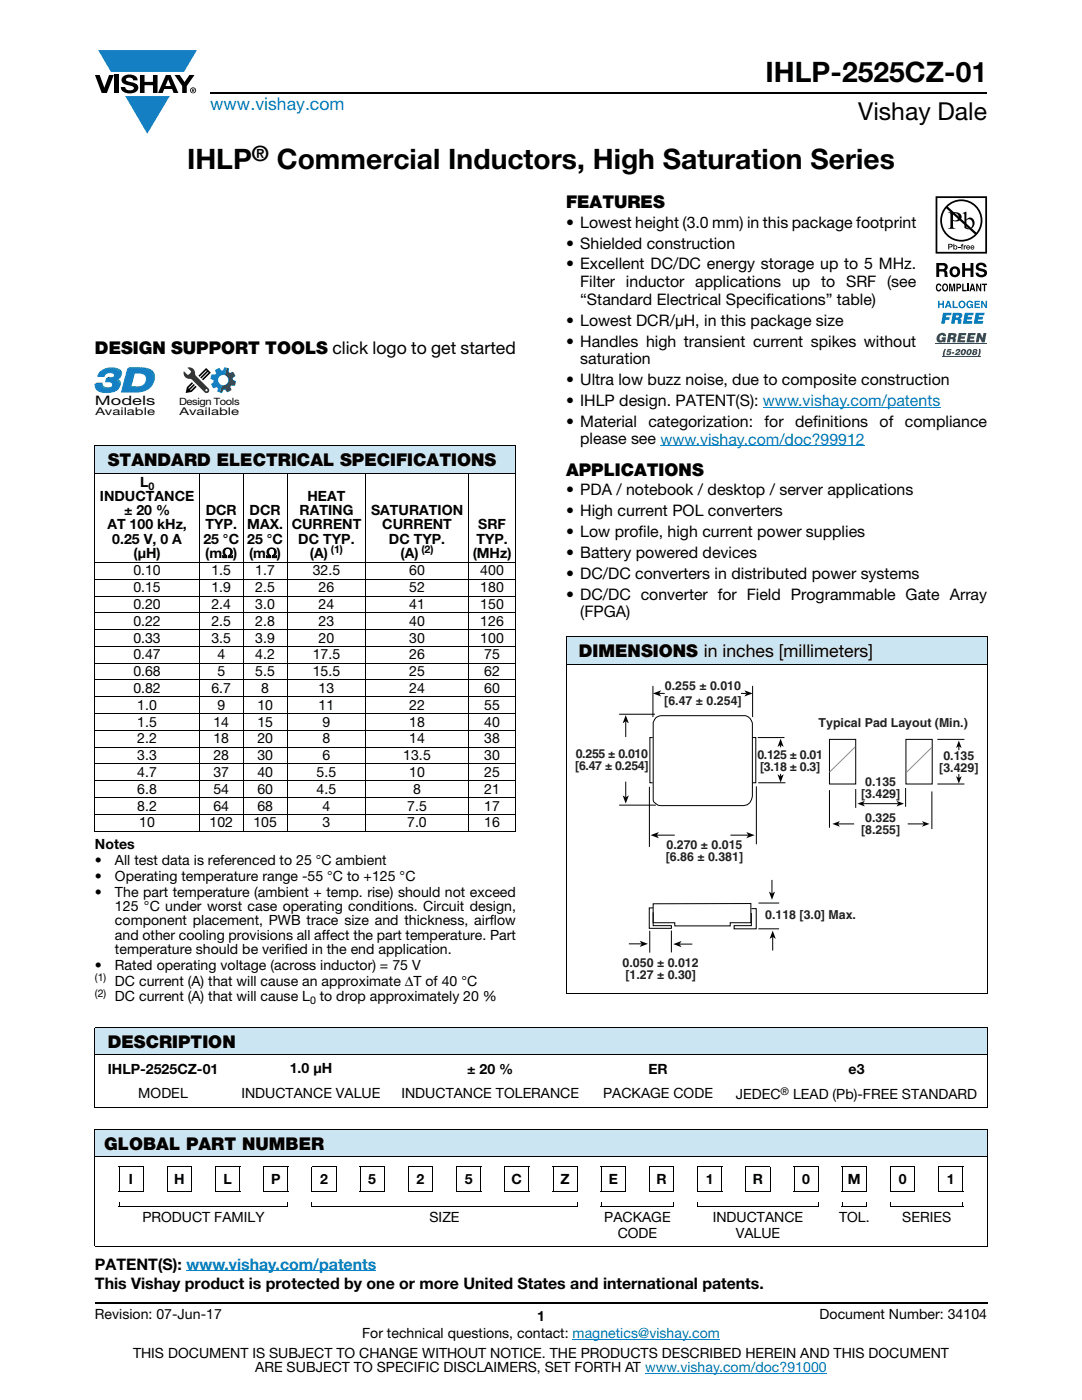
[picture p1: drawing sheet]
<svg xmlns="http://www.w3.org/2000/svg" width="216mm" height="279mm" viewBox="0 0 216 279" stroke-linecap="round" stroke-linejoin="round" font-family="sans-serif">
<g fill="#147fc3">
<path d="M19.6 10h19.7l-2.6 4.3h-1.1h-13.5z"/>
<path d="M25 19.2h8.9l-4.5 7.5z"/>
</g>
<g fill="#000">
<path d="M18.9 15h1l.9 2.5 1-2.5h.9l-1.4 3.6h-1zM22.9 15h.9v3.6h-.9zM24.6 15.3a2.1 2.1 0 0 1 2.8 .3l.1 .4h-.9a.79 .79 0 0 0-.7-.5 .79 .79 0 0 0-.8 .4l.3 .3 1 .2a1.08 1.08 0 0 1 1.2 1 1.08 1.08 0 0 1-1.1 1.2 1.73 1.73 0 0 1-2.4-1.2h.9a.96 .96 0 0 0 .8 .6 .96 .96 0 0 0 .9-.4 1.31 1.31 0 0 0-1.2-.6 1.03 1.03 0 0 1-1.1-.6 1.03 1.03 0 0 1 .2-1.1zM27.9 15h.9v1.3h1.7v-1.3h.9v3.6h-.9v-1.6h-1.7v1.6h-.9zM34.8 15h1.1l.9 1.4 1-1.4h1l-1.5 2.2v1.4h-.9v-1.4z"/>
<path d="M33.6 15.9l.5 1.3h-1.1zM33.1 15l-1.6 3.6h1l.3-.8h1.5l.3 .8h1l-1.6-3.6z"/>
<path d="M38.4 17.8h.2v.2h-.2zM38.3 17.7v.7h.1v-.3l.4 .3-.2-.3 .2-.2-.1-.2z"/>
<path d="M38.1 18a.46 .46 0 0 1 .9 0 .46 .46 0 0 1-.9 0zM37.9 18a.6 .6 0 0 0 1.2 0 .6 .6 0 0 0-1.2 0z"/>
</g>
<path d="M42 18.6h155M18.9 260h178.1" fill="none" stroke="#000" stroke-width=".36"/>
<path d="M131.8 89h40.8M152.2 81.2h35.4M37.2 253.6h37.9M114.3 267.3h29.3M128.7 274h36.3" fill="none" stroke="#007ec4" stroke-width=".2"/>
<path d="M18.9 88.9h84.1v5.5h-84.1z" fill="#cce5f3"/>
<g fill="none" stroke="#000" stroke-width=".2">
<path d="M18.9 88.9h84.1M18.9 94.4h84.1M18.9 89v76.8M39.8 94.3v71.6M48.5 94.3v71.6M57.3 94.3v71.6M73 94.3v71.6M93.5 94.3v71.6M103 89v76.8M18.9 112.2h84.1M18.9 115.6h84.1M18.9 119h84.1"/>
<path d="M18.9 122.3h84.1M18.9 125.6h84.1M18.9 129h84.1M18.9 132.4h84.1M18.9 135.7h84.1M18.9 139.1h84.1M18.9 142.4h84.1M18.9 145.8h84.1M18.9 149.1h84.1M18.9 152.5h84.1M18.9 155.8h84.1M18.9 159.2h84.1"/>
<path d="M18.9 162.5h84.1M18.9 165.9h84.1"/>
</g>
<g fill="#fff">
<path d="M32.2 39.2h57.5v25.5h-57.5z"/>
<path d="M18.9 73.3h12.1v9.9h-12.1z"/>
</g>
<path d="M19.3 76.4h1.2l-.3 .3h-1.2z" fill="#0d567f"/>
<path d="M20.5 76.4l-.3 .3z" fill="#09537d"/>
<path d="M20.5 76.4l-.3 .4z" fill="#0d5781"/>
<path d="M20.5 76.5l-.3 .4z" fill="#105a84"/>
<path d="M20.5 76.6l-.3 .4z" fill="#115c88"/>
<path d="M20.5 76.6l-.3 .4z" fill="#145f8c"/>
<path d="M20.5 76.7l-.2 .4z" fill="#146190"/>
<path d="M20.6 76.8l-.3 .4z" fill="#156494"/>
<path d="M20.6 76.9l.2 .2-.3 .3-.2-.2z" fill="#176797"/>
<path d="M20.8 77.1h.1l-.3 .3h-.1z" fill="#156494"/>
<path d="M20.9 77.1l.1 .1-.4 .2z" fill="#146190"/>
<path d="M21 77.2h.1l-.4 .3z" fill="#145f8c"/>
<path d="M21.1 77.2h.1l-.4 .3z" fill="#115c88"/>
<path d="M21.2 77.2l.1 .1-.4 .2z" fill="#105a84"/>
<path d="M21.3 77.3h.2l-.5 .3z" fill="#0d5781"/>
<path d="M21.5 77.3h.2l-.4 .3h-.1z" fill="#09537d"/>
<path d="M21.7 77.3h.1l-.5 .3z" fill="#0e5078"/>
<path d="M21.8 77.3l.2-.1-.5 .4z" fill="#0e4e73"/>
<path d="M22 77.2h.2l-.5 .3z" fill="#0a496f"/>
<path d="M22.2 77.2l.1-.1-.4 .4z" fill="#09486a"/>
<path d="M22.3 77.1l.3-.2-.6 .5z" fill="#034466"/>
<path d="M21.6 75.2h.4l-.4 .3h-.3z" fill="#0d567f"/>
<path d="M21.3 74.4l-.4 .4z" fill="#034466"/>
<path d="M21.2 74.5l-.4 .4z" fill="#09486a"/>
<path d="M21.1 74.6l-.3 .5z" fill="#0a496f"/>
<path d="M21.1 74.7l-.3 .4z" fill="#0e4e73"/>
<path d="M22 75.2h.1l-.5 .3z" fill="#09537d"/>
<path d="M22.1 75.2h.2l-.3 .3h-.2z" fill="#0e5078"/>
<path d="M22.3 75.2h.2l-.5 .3z" fill="#0e4e73"/>
<path d="M22.5 75.2l.2-.1-.5 .4z" fill="#0a496f"/>
<path d="M22.7 75.1h.1l-.4 .3z" fill="#09486a"/>
<path d="M22.8 75.1l.2-.2-.5 .5z" fill="#034466"/>
<path d="M23.2 75.5l.2 .1-.3 .3-.2-.1z" fill="#115c88"/>
<path d="M23.4 75.6h.1l-.3 .3h-.1z" fill="#145f8c"/>
<path d="M23.5 75.6l.2 .1-.3 .3-.2-.1z" fill="#146190"/>
<path d="M23.7 75.7l.1 .1-.3 .3-.1-.1z" fill="#156494"/>
<path d="M23.8 75.8l.2 .2-.3 .3-.2-.2z" fill="#176797"/>
<path d="M24 76l.1 .1-.3 .3-.1-.1z" fill="#156494"/>
<path d="M24.1 76.1l-.3 .4z" fill="#146190"/>
<path d="M24.1 76.2l-.3 .4z" fill="#145f8c"/>
<path d="M24.1 76.3l-.3 .4z" fill="#115c88"/>
<path d="M24.2 76.4l-.3 .4z" fill="#105a84"/>
<path d="M24.2 76.5l-.3 .4z" fill="#0d5781"/>
<path d="M24.2 76.6l-.4 .4z" fill="#09537d"/>
<path d="M24.1 76.7l-.3 .4z" fill="#0e5078"/>
<path d="M24.1 76.8l-.3 .4z" fill="#0e4e73"/>
<path d="M24.1 76.9l-.4 .4z" fill="#0a496f"/>
<path d="M24.1 77l-.4 .5z" fill="#09486a"/>
<g fill="#034466">
<path d="M24 77.1l-.5 .6z"/>
<path d="M20.3 73.9l.5-.3-.8 .7z"/>
</g>
<path d="M20.8 73.6l.3-.2-.6 .5z" fill="#09486a"/>
<path d="M21.1 73.4h.3l-.6 .3z" fill="#0a496f"/>
<path d="M21.4 73.4l.4-.1-.3 .3-.4 .1z" fill="#0e4e73"/>
<path d="M21.8 73.3h.3l-.3 .3h-.3z" fill="#0e5078"/>
<path d="M22.1 73.3h.2l-.5 .3z" fill="#09537d"/>
<path d="M19.9 74.3a3.2 3.2 0 0 1 4.1 .1 1.07 1.07 0 0 1-1.1 1.4 1.09 1.09 0 0 1 1 1 1.09 1.09 0 0 1-.8 1.2 4.2 4.2 0 0 1-3.6-.1l-.5-.7v-.5h1.2a1 1 0 0 0 1.5 .9 .7 .7 0 0 0 .8-.8 .7 .7 0 0 0-.9-.6h-.5l.2-.7h.4a.81 .81 0 0 0 1.1-.8 1.28 1.28 0 0 0-2 .4h-1.3z" fill="#177fc3"/>
<path d="M19.9 74.3a3.2 3.2 0 0 1 4.1 .1 1.07 1.07 0 0 1-1.1 1.4 1.09 1.09 0 0 1 1 1 1.09 1.09 0 0 1-.8 1.2 4.2 4.2 0 0 1-3.6-.1l-.5-.7v-.5h1.2a1 1 0 0 0 1.5 .9 .7 .7 0 0 0 .8-.8 .7 .7 0 0 0-.9-.6h-.5l.2-.7h.4a.81 .81 0 0 0 1.1-.8 1.28 1.28 0 0 0-2 .4h-1.3z" fill="none" stroke="#177fc3" stroke-width=".2"/>
<path d="M22.3 73.3h.2l-.3 .3h-.2z" fill="#09537d"/>
<path d="M22.5 73.3h.4l-.3 .3h-.4z" fill="#0d5781"/>
<path d="M22.9 73.3l.3 .1-.3 .3-.3-.1z" fill="#105a84"/>
<path d="M23.2 73.4h.2l-.3 .3h-.2z" fill="#115c88"/>
<path d="M23.4 73.4l.2 .1-.3 .3-.2-.1z" fill="#145f8c"/>
<path d="M23.6 73.5l.2 .1-.3 .3-.2-.1z" fill="#146190"/>
<path d="M23.8 73.6l.2 .1-.3 .3-.2-.1z" fill="#156494"/>
<path d="M24 73.7l.3 .3-.3 .3-.3-.3z" fill="#176797"/>
<path d="M24.3 74v.1l-.3 .4v-.2z" fill="#156494"/>
<path d="M24.3 74.1l-.2 .5z" fill="#146190"/>
<path d="M24.4 74.2l-.3 .4z" fill="#145f8c"/>
<path d="M24.4 74.3l-.3 .4z" fill="#115c88"/>
<path d="M24.4 74.4l-.3 .4z" fill="#105a84"/>
<path d="M24.4 74.5l-.3 .4z" fill="#0d5781"/>
<path d="M24.4 74.6l-.3 .3z" fill="#09537d"/>
<path d="M24.4 74.6l-.3 .4z" fill="#0e5078"/>
<path d="M24.4 74.7l-.3 .4z" fill="#0e4e73"/>
<path d="M24.4 74.8l-.4 .4z" fill="#0a496f"/>
<path d="M24.3 74.8l-.3 .5z" fill="#09486a"/>
<path d="M24.3 74.9l-.5 .5z" fill="#034466"/>
<path d="M26.2 77.1h1.1l-.3 .3h-1.1z" fill="#0d567f"/>
<path d="M27.3 77.1h.1l-.4 .3z" fill="#09537d"/>
<path d="M27.4 77.1h.3l-.3 .3h-.3z" fill="#0e5078"/>
<path d="M27.7 77.1l.3-.1-.3 .3-.3 .1z" fill="#0e4e73"/>
<path d="M28 77h.2l-.5 .3z" fill="#0a496f"/>
<path d="M28.2 77l.3-.2-.6 .5z" fill="#09486a"/>
<path d="M28.5 76.8l.6-.3-.9 .7z" fill="#034466"/>
<path d="M27 74.1l-.8 3-.3 .3 .8-2.9z" fill="#074f76"/>
<path d="M25.5 73.4h2.6" fill="none" stroke="#0d567f" stroke-width=".31"/>
<path d="M28.1 73.3h.4l-.3 .3h-.4z" fill="#09537d"/>
<path d="M28.5 73.3h.4l-.3 .3h-.4z" fill="#0d5781"/>
<path d="M28.9 73.3l.4 .1-.3 .3-.4-.1z" fill="#105a84"/>
<path d="M29.3 73.4l.3 .1-.3 .3-.3-.1z" fill="#115c88"/>
<path d="M29.6 73.5l.2 .1-.3 .3-.2-.1z" fill="#145f8c"/>
<path d="M29.8 73.6l.3 .1-.3 .3-.3-.1z" fill="#146190"/>
<path d="M30.1 73.7l.2 .1-.3 .3-.2-.1z" fill="#156494"/>
<path d="M30.3 73.8l.5 .5-.4 .3-.4-.5z" fill="#176797"/>
<path d="M30.8 74.3l.1 .2-.4 .3-.1-.2z" fill="#156494"/>
<path d="M30.9 74.5v.2l-.3 .3-.1-.2z" fill="#146190"/>
<path d="M30.9 74.7v.1l-.3 .3v-.1z" fill="#145f8c"/>
<path d="M30.9 74.8l-.2 .5z" fill="#115c88"/>
<path d="M31 75l-.3 .5z" fill="#105a84"/>
<path d="M31 75.1v.3l-.3 .3v-.2z" fill="#0d5781"/>
<path d="M31 75.4l-.4 .5z" fill="#09537d"/>
<path d="M30.9 75.6l-.3 .5z" fill="#0e5078"/>
<path d="M30.9 75.8l-.4 .6z" fill="#0e4e73"/>
<path d="M30.8 76l-.4 .6z" fill="#0a496f"/>
<path d="M30.7 76.3l-.4 .6z" fill="#09486a"/>
<path d="M30.6 76.5l-.6 .8z" fill="#034466"/>
<path d="M26.7 74.5l-.8 2.9a3.2 3.2 0 0 0 3.1-.9 1.27 1.27 0 0 0 .1-1.4 1.27 1.27 0 0 0-1.3-.6zM25.5 73.6a8.4 8.4 0 0 1 4.2 .3 2.15 2.15 0 0 1 1 2.1 2.15 2.15 0 0 1-1.4 1.8 9.3 9.3 0 0 1-5.1 .5z" fill="#177fc3"/>
<path d="M25.5 73.6a8.4 8.4 0 0 1 4.2 .3 2.15 2.15 0 0 1 1 2.1 2.15 2.15 0 0 1-1.4 1.8 9.3 9.3 0 0 1-5.1 .5zM26.7 74.5a2.55 2.55 0 0 1 2.3 .4 1.76 1.76 0 0 1-.2 1.9 1.76 1.76 0 0 1-1.8 .6h-1.1z" fill="none" stroke="#177fc3" stroke-width=".2"/>
<path d="M35.8 73.3h12v9.9h-12z" fill="#fff"/>
<path d="M41 77.9a.22 .22 0 0 0 .4 0 .22 .22 0 0 0-.4 0zM37.4 73.4a1.18 1.18 0 0 1 1.5 1.3l1.9 2a1.9 1.9 0 0 1 1 1.3 .54 .54 0 0 1-.4 .4 .54 .54 0 0 1-.6-.1l-2-2.1a1.46 1.46 0 0 0-1.4-.7 1.14 1.14 0 0 1-.7-1.4l.7 .7a.59 .59 0 0 0 .7-.5 .59 .59 0 0 0-.4-.7z" fill="#333"/>
<path d="M37.8 76.8l.5-.5 .2 .2-.9 .9 .1 .2 1-1 .2 .3-.9 1 1-.9 .2 .2-.2 .3a1.99 1.99 0 0 1-1.9 .9 1.7 1.7 0 0 1 .7-1.6zM39.6 75l1.5-1.6 1 1-1.6 1.5-.2-.2 1.3-1.4-1.4 1.3-.2-.3 1.2-1.4-1.4 1.3z" fill="#000"/>
<path d="M43 73.8l.4-.2a.42 .42 0 0 1 .5-.1 .42 .42 0 0 1 .2 .4 .36 .36 0 0 0 .4 0 .36 .36 0 0 0 .2-.4l.1-.2 .5 .1-.5 1.5a1.02 1.02 0 0 0-1.2 .7 1.02 1.02 0 0 0 .7 1.2l-.5 1.5a.51 .51 0 0 1-.4-.3 .51 .51 0 0 1 .1-.5l-.3-.2-.6 .2-.2-.3a.6 .6 0 0 1 .2-1 .63 .63 0 0 0-.6-.6v-.3a.54 .54 0 0 1 .3-.6 .54 .54 0 0 1 .6 .1 .43 .43 0 0 0 0-.8z" fill="#177fc3"/>
<path d="M45.3 73.4a.51 .51 0 0 1 .3 .8 .45 .45 0 0 0 .8 0l.3 .3a.6 .6 0 0 1-.3 1l.1 .3a.61 .61 0 0 1 .6 .4 .61 .61 0 0 1-.2 .7l-.2 .1a.45 .45 0 0 0-.6 0 .45 .45 0 0 0 .1 .7l-.3 .3a.61 .61 0 0 1-1-.2h-.3l-.3 .6-.5-.1 .5-1.5a1.02 1.02 0 0 0 1.2-.7 1.02 1.02 0 0 0-.7-1.2z" fill="#0d567f"/>
<path d="M112.9 127.1h84.1v5.5h-84.1z" fill="#cce5f3"/>
<path d="M112.9 127.1h84.1M112.9 132.6h84.1M112.9 127.2v70.9M197 127.2v70.9M112.9 198.2h84.1" fill="none" stroke="#000" stroke-width=".2"/>
<path d="M186.7 39.2h10.3v32h-10.3z" fill="#fff"/>
<g fill="#000">
<path d="M186.9 56.8l.4-.2 .3 .1 .2 .4-.6-.2a.66 .66 0 0 0 .1 1l.3-.3h.2a.54 .54 0 0 1-.4 .6 .54 .54 0 0 1-.6-.5zM189.4 56.6h.4l.2 1.2 .2-1.2h.4v1.5h-.3v-1.2l-.2 1.2h-.2l-.3-1.2v1.2h-.2zM191.2 49.3h.4v.1h-.4zM191.9 48.7h.3l-.2 .2 .2 .1v.1h-.2v.7h-.1v-.7h-.2zM192 56.6h.3v1.3h.6v.2h-.9zM192.3 49h.2v.1l.3-.1v.1l-.3 .1v.6h-.2zM192 52.5h.6v1h1.1v-1h.5v2.8h-.5v-1.3h-1.1v1.3h-.6zM193 56.6h.3v1.5h-.3zM195 52.6a1.15 1.15 0 0 1 1.9 .7h-.6v-.2a.68 .68 0 0 0-1-.1v.4l.2 .1a1.29 1.29 0 0 1 1.5 .9 1.17 1.17 0 0 1-1.2 .9 1.17 1.17 0 0 1-1.1-.9h.5l.1 .2a.67 .67 0 0 0 1.1-.1l-.3-.3-.5-.1a.82 .82 0 0 1-.9-.5 .82 .82 0 0 1 .3-1zM194.8 56.6h.3l.5 1.1v-1.1h.2v1.5h-.3l-.5-1.1v1.1h-.2zM195.9 56.6h1.1v.3h-.4v1.2h-.3v-1.2h-.4z"/>
<path d="M187 39.5h9.6v10.8h-9.6zM186.7 39.2v11.4h10.3v-11.4z"/>
<path d="M187.4 53v.7h.9a.39 .39 0 0 0 .1-.7zM186.8 52.5h1.4a.79 .79 0 0 1 .8 .4 .79 .79 0 0 1-.1 .9l-.2 .1a.98 .98 0 0 1 .4 1.2l.1 .2h-.7l-.2-1.1h-.9v1.1h-.6z"/>
<path d="M188.4 56.9a.64 .64 0 0 0 .2 1h.1a.64 .64 0 0 0-.1-1.1zM188.2 56.7l.2-.1a.56 .56 0 0 1 .7 .3 .82 .82 0 0 1-.5 1.3l-.2-.1a.89 .89 0 0 1-.2-1.4z"/>
<path d="M189.1 41.3a3.9 3.9 0 0 1 5.3-.2 3.9 3.9 0 0 1 .4 5.3zM188.8 41.6l5.7 5.2a3.9 3.9 0 0 1-5.3 .1 3.9 3.9 0 0 1-.4-5.3zM187.6 44a4.2 4.2 0 0 0 8.4 0 4.2 4.2 0 0 0-8.4 0z"/>
<path d="M189.4 48.8v.4h.4v-.3zM189.2 48.7h.7l.2 .3-.2 .3-.5 .1v.4h-.2z"/>
<path d="M190.2 42.6v1.3a.75 .75 0 0 0 1.1-.6 .75 .75 0 0 0-1.1-.7zM189.2 42.4a2.81 2.81 0 0 1 2.4 .3 .97 .97 0 0 1 0 1.2 .97 .97 0 0 1-1.2 .2h-.2v1.1v.2l.5 .3h-1.5l.3-.2 .1-.3v-2.3v-.3z"/>
<path d="M190.3 53.7a.63 .63 0 0 0-.3 .8 .63 .63 0 0 0 .8 .3 .63 .63 0 0 0 .2-.8 .63 .63 0 0 0-.7-.3zM189.5 54.2a1.09 1.09 0 0 1 2.1 0 1.09 1.09 0 0 1-2.1 0z"/>
<path d="M190.4 49.4a.26 .26 0 0 0 .5 0 .26 .26 0 0 0-.5 0zM190.2 48.7h.2v.4a.38 .38 0 0 1 .5 0 .38 .38 0 0 1 0 .6 .38 .38 0 0 1-.5 0l-.2 .1z"/>
<path d="M191.1 56.9v.4l.4-.1v-.3zM190.8 56.6h.6a.5 .5 0 0 1 .4 .5 .5 .5 0 0 1-.4 .5h-.3v.5h-.3z"/>
<path d="M192.8 44v1.3l.2 .2a.72 .72 0 0 0 .8-.1 .72 .72 0 0 0 .3-.7 .72 .72 0 0 0-.4-.8 .72 .72 0 0 0-.9 .1zM192.1 42.5l.7-.3v1.6a.89 .89 0 0 1 1.1-.3 .89 .89 0 0 1 .6 1 1.23 1.23 0 0 1-.7 1.2 1.23 1.23 0 0 1-1.4-.2v-2.7z"/>
<path d="M193 49.2v.1h.4l-.2-.2zM193 49h.4l.2 .4h-.6v.2l.5-.1a.42 .42 0 0 1-.6 .2 .42 .42 0 0 1 .1-.7z"/>
<path d="M194 57l-.1 .6h.3zM193.9 56.6h.3l.4 1.5h-.3v-.3h-.5l-.1 .3h-.3z"/>
<path d="M193.9 49.2l-.1 .1h.4l-.2-.2zM193.8 49h.5l.1 .4h-.6l.1 .2 .5-.1a.42 .42 0 0 1-.7 .2 .42 .42 0 0 1 .1-.7z"/>
</g>
<path d="M186.7 68.6h10.3" fill="none" stroke="#1f9047" stroke-width=".2"/>
<g fill="#1f9047">
<path d="M187.2 66.8a.91 .91 0 0 1 .9-.4 .91 .91 0 0 1 .7 .7h-.6l-.3-.2a.56 .56 0 0 0-.4 .4 .56 .56 0 0 0 .3 .6l.3-.2h-.2v-.4h.9l-.2 1h-.4v-.2a.82 .82 0 0 1-1.1 .1 .82 .82 0 0 1-.1-1.1z"/>
<path d="M191.3 66.5h1.5v.4h-1v.3h.8l-.1 .4h-.8v.3h.9l-.1 .4h-1.5z"/>
<path d="M193.2 66.5h1.5l-.1 .4h-.9v.3h.7v.4h-.8l-.1 .3h1l-.1 .4h-1.6z"/>
<path d="M195 66.5h.6l.5 1 .1-1h.6l-.3 1.8h-.6l-.5-1-.1 1h-.6z"/>
<path d="M188.5 69.6h.3l-.3 .8v.8h-.3v-.8z"/>
<path d="M189.1 69.7h.8l-.1 .2h-.5l-.1 .2h.5a.52 .52 0 0 1-.2 .8 .52 .52 0 0 1-.7-.4l.5 .1 .2-.1-.2-.2h-.4z"/>
<path d="M190 70.3h.4v.3h-.5z"/>
<path d="M190.8 69.8a.5 .5 0 0 1 .5-.2 .5 .5 0 0 1 .4 .4l-.7 .6h.6l-.1 .3h-1l.8-.9-.1-.1-.2 .2h-.4z"/>
<path d="M189.8 66.9l-.1 .4 .5-.1 .1-.1-.1-.2zM189.3 66.5l1.5 .1a.54 .54 0 0 1-.3 .9l.2 .2v.6h-.6v-.5l-.3-.1h-.1l-.2 .6h-.6z"/>
<path d="M192.2 70l-.2 .5 .2 .1 .2-.5-.1-.2zM191.9 69.8a.51 .51 0 0 1 .8 .1 .66 .66 0 0 1-.2 .8 .66 .66 0 0 1-.8 0v-.5z"/>
<path d="M193.3 70l-.1 .5 .1 .1 .3-.5-.2-.2zM193.1 69.8a.51 .51 0 0 1 .8 .1 .66 .66 0 0 1-.2 .8 .66 .66 0 0 1-.8 0l-.1-.5z"/>
</g>
<path d="M188 71.1h7.7" fill="none" stroke="#1f9047" stroke-width=".2"/>
<g fill="#1f9047">
<path d="M195.3 69.6h.3l.1 .8a.72 .72 0 0 1-.7 .8l.3-.8z"/>
<path d="M194.5 69.9l-.1 .2h.2l.1-.2zM194.4 70.4v.2h.2v-.2zM194.2 69.8a.52 .52 0 0 1 .8 .2l-.2 .2 .2 .3a.55 .55 0 0 1-.5 .4 .55 .55 0 0 1-.6-.4l.3-.3-.1-.2z"/>
</g>
<g fill="#0160ae">
<path d="M187.2 60h.3v.6h.5v-.6h.3v1.5h-.3v-.7h-.5v.7h-.3z"/>
<path d="M190.1 60h.3v1.2h.7v.3h-1z"/>
<path d="M193 60.2a.68 .68 0 0 1 1.2 .3l-.9-.2a.55 .55 0 0 0-.2 .5 .55 .55 0 0 0 .4 .5l.4-.4h-.3v-.2h.6v.8h-.2l-.1-.2a.71 .71 0 0 1-1 0 .71 .71 0 0 1 .1-1.1z"/>
<path d="M194.5 60h1v.3h-.8v.3h.8v.3h-.8v.3h.8v.3h-1z"/>
<path d="M195.8 60h.3l.6 1v-1h.3v1.5h-.3l-.6-1v1h-.3z"/>
<path d="M188.2 62.4h1.7l-.1 .5h-1l-.1 .4h.8l-.1 .5h-.8l-.1 .8h-.7z"/>
<path d="M192.5 62.4h1.8l-.1 .5h-1.1v.3h.9l-.1 .5h-.9l-.1 .4h1.1l-.1 .5h-1.8z"/>
<path d="M194.7 62.4h1.7v.5h-1.1v.3h.8v.5h-.9l-.1 .4h1.1l-.1 .5h-1.8z"/>
<path d="M189.2 60.4l-.2 .5h.4zM189 60h.4l.5 1.5h-.3l-.1-.3h-.6l-.1 .3h-.3z"/>
<path d="M191.5 60.8a.47 .47 0 0 0 .9 0 .47 .47 0 0 0-.9 0zM191.2 60.8a.75 .75 0 0 1 1.5 0 .75 .75 0 0 1-1.5 0z"/>
<path d="M190.8 62.9l-.1 .5 .6-.1-.1-.3zM190.1 62.4l1.8 .2a.63 .63 0 0 1-.3 1l.2 .2v.8h-.7v-.6l-.3-.2h-.2l-.1 .8h-.7z"/>
</g>
<path d="M114.8 135.6h80.4v60.4h-80.4z" fill="#fff"/>
<g fill="none" stroke="#000" stroke-width=".2">
<path d="M130.3 136.9v6.2M131.5 138.4h1.1M147.8 138.4h1.1M150.2 136.9v6.2M123.5 142.5h7.2M124.9 143.9v3.2M124.9 156v3.1M129.6 157v12M130.2 147.2h-.5v9h.5M130.9 143.2l.9-.4h17a1.94 1.94 0 0 1 1.3 1.5v14.6a1.87 1.87 0 0 1-1.7 1.9h-16.6a1.89 1.89 0 0 1-1.5-1.1v-15.5zM150.1 147.2h.7v9h-.7M150.9 156.9v11.6"/>
<path d="M151.2 147.2h5.3M151.3 156.2h5.4M155.8 148.7v.4M155.8 154.4v.5M165.5 147.6h5.2v8.9h-5.2zM165.5 157.7v7.5M170.7 157.5v3.7M180.7 157.3v3.7M180.8 147.6h5.2v8.9h-5.2zM185.9 157.9v7.6M187 147.6h5.4M187 156.5h5.4"/>
<path d="M191.3 148.9v.8M191.3 154.5v.8M123.5 160.7h7.4M131.1 166.7h3.5M145.7 166.7h3.6M154 175.6v2.7M167.2 164.4h3.2M172.2 160.4h7.1M181.1 164.4h3.3M125.5 188.4h2.6M129.6 185.8v4.3M130.3 180.4l19.5-.1v3.9h-4.1v.6h-11.1v-.6h-4.3z"/>
<path d="M130.3 181.2h-.7v4.1h4.4v-.6h-3.7v-2.6M134 185.7v4.4M135.6 188.4h2.5M149.9 181.3h1v4.1h-4.4v-.7h3.4v-2.5M151.3 185.4h4.2M151.3 180.2h4.2M154.2 187v2.7"/>
</g>
<g fill="#000">
<path d="M130.3 138.4l1.6-.6-.4 .6 .4 .6z" fill-rule="evenodd"/>
<path d="M148.5 137.8l1.7 .6-1.7 .6 .4-.6z" fill-rule="evenodd"/>
<path d="M124.9 142.7l.6 1.7-.6-.5-.7 .5z" fill-rule="evenodd"/>
<path d="M124.2 158.7l.7 .4 .6-.4-.6 1.7z" fill-rule="evenodd"/>
<path d="M155.8 147.4l.6 1.7-.6-.4-.7 .4z" fill-rule="evenodd"/>
<path d="M155.1 154.5l.7 .4 .6-.4-.6 1.7z" fill-rule="evenodd"/>
<path d="M190.8 154.9l.5 .4 .6-.4-.6 1.5z" fill-rule="evenodd"/>
<path d="M191.3 147.8l.6 1.5-.6-.4-.5 .4z" fill-rule="evenodd"/>
<path d="M129.8 166.7l1.7-.6-.4 .6 .4 .6z" fill-rule="evenodd"/>
<path d="M148.9 166.1l1.7 .6-1.7 .6 .4-.6z" fill-rule="evenodd"/>
<path d="M153.4 177.9l.6 .4 .7-.4-.7 1.7z" fill-rule="evenodd"/>
<path d="M166.1 164.4l1.5-.5-.4 .5 .4 .6z" fill-rule="evenodd"/>
<path d="M171.1 160.4l1.5-.6-.4 .6 .4 .5z" fill-rule="evenodd"/>
<path d="M178.9 159.8l1.5 .6-1.5 .5 .4-.5z" fill-rule="evenodd"/>
<path d="M184 163.9l1.5 .5-1.5 .6 .4-.6z" fill-rule="evenodd"/>
<path d="M127.6 187.7l1.7 .7-1.7 .6 .5-.6z" fill-rule="evenodd"/>
<path d="M134.3 188.4l1.7-.6-.4 .6 .4 .6z" fill-rule="evenodd"/>
<path d="M154.2 185.7l.6 1.7-.6-.4-.6 .4z" fill-rule="evenodd"/>
</g>
<path d="M170.7 149l-5.2 5.1M186 149.1l-5.2 5.1" fill="none" stroke="#928d84" stroke-width=".2"/>
<g fill="#cce5f3">
<path d="M18.9 205h178.1v5.5h-178.1z"/>
<path d="M18.9 225.3h178.1v5.5h-178.1z"/>
</g>
<g fill="none" stroke="#000" stroke-width=".2">
<path d="M18.9 205h178.1M18.9 210.5h178.1M18.9 205.1v15.9M197 205.1v15.9M18.9 221.1h178.1M18.9 225.3h178.1M18.9 230.8h178.1M18.9 225.4v23.3M23.7 232.9h5M23.7 237.8h5M23.7 232.9v4.9M28.6 232.9v4.9"/>
<path d="M33.3 232.9h5M33.3 237.8h5M33.4 232.9v4.9M38.2 232.9v4.9M42.9 232.9h5M42.9 237.8h5M43 232.9v4.9M47.8 232.9v4.9M52.5 232.9h5M52.5 237.8h5M52.6 232.9v4.9M57.4 232.9v4.9"/>
<path d="M62.2 232.9h4.9M62.2 237.8h4.9M62.3 232.9v4.9M67.1 232.9v4.9M71.8 232.9h5M71.8 237.8h5M71.9 232.9v4.9M76.7 232.9v4.9M81.4 232.9h5M81.4 237.8h5M81.5 232.9v4.9M86.3 232.9v4.9"/>
<path d="M91 232.9h5M91 237.8h5M91.1 232.9v4.9M95.9 232.9v4.9M100.6 232.9h5M100.6 237.8h5M100.7 232.9v4.9M105.5 232.9v4.9M110.3 232.9h5M110.3 237.8h5M110.4 232.9v4.9M115.2 232.9v4.9"/>
<path d="M119.9 232.9h5M119.9 237.8h5M120 232.9v4.9M124.8 232.9v4.9M129.5 232.9h5M129.5 237.8h5M129.6 232.9v4.9M134.4 232.9v4.9M139.1 232.9h5M139.1 237.8h5M139.2 232.9v4.9M144 232.9v4.9"/>
<path d="M148.8 232.9h4.9M148.8 237.8h4.9M148.8 232.9v4.9M153.6 232.9v4.9M158.4 232.9h5M158.4 237.8h5M158.5 232.9v4.9M163.3 232.9v4.9M168 232.9h5M168 237.8h5M168.1 232.9v4.9M172.9 232.9v4.9"/>
<path d="M177.6 232.9h5M177.6 237.8h5M177.7 232.9v4.9M182.5 232.9v4.9M187.2 232.9h5M187.2 237.8h5M187.3 232.9v4.9M192.2 232.9v4.9M197 225.4v23.3M18.9 248.8h178.1M23.7 240.9h33.8M62.2 240.9h53.1"/>
<path d="M119.9 240.9h14.6M139.1 240.9h24.3M168 240.9h5M177.6 240.9h14.6"/>
</g>
<path d="M23.7 239.8h.1v.9h-.1zM57.3 239.8h.2v.9h-.2zM62.2 239.8h.1v.9h-.1zM115.1 239.8h.2v.9h-.2zM119.9 239.8h.2v.9h-.2zM134.3 239.8h.2v.9h-.2zM139.1 239.8h.2v.9h-.2zM163.2 239.8h.2v.9h-.2zM168 239.8h.2v.9h-.2zM172.8 239.8h.2v.9h-.2zM177.6 239.8h.2v.9h-.2zM192.1 239.8h.1v.9h-.1z" fill="#000"/>
<g font-size="5.6">
<text x="152.8" y="16.4">IHLP-2525CZ-01</text>
<text x="37.3" y="33.8">IHLP</text>
<text x="55.2" y="33.8">Commercial Inductors, High Saturation Series</text>
</g>
<text font-size="4.9" x="171.3" y="24">Vishay Dale</text>
<text font-size="4.2" x="50.3" y="32.1">®</text>
<text font-size="3.5" fill="#007ec4" x="42" y="21.9">www.vishay.com</text>
<g font-size="3.5">
<text x="112.9" y="41.5">FEATURES</text>
<text x="18.9" y="70.7">DESIGN SUPPORT TOOLS click logo to get started</text>
<text x="21.5" y="93">STANDARD ELECTRICAL SPECIFICATIONS</text>
<text x="112.9" y="94.9">APPLICATIONS</text>
<text x="115.5" y="131.2">DIMENSIONS in inches [millimeters]</text>
<text x="21.5" y="209.1">DESCRIPTION</text>
<text x="20.8" y="229.5">GLOBAL PART NUMBER</text>
</g>
<g font-size="3.2">
<text x="112.9" y="45.4">• Lowest height (3.0 mm) in this package footprint</text>
<text x="112.9" y="49.6">• Shielded construction</text>
<text x="112.9" y="53.8">• Excellent DC/DC energy storage up to 5 MHz.</text>
<text x="115.8" y="57.3">Filter inductor applications up to SRF (see</text>
<text x="112.9" y="65">• Lowest DCR/μH, in this package size</text>
<text x="115.8" y="60.8">“Standard Electrical Specifications” table)</text>
<text x="112.9" y="69.2">• Handles high transient current spikes without</text>
<text x="112.9" y="76.9">• Ultra low buzz noise, due to composite construction</text>
<text x="115.8" y="72.7">saturation</text>
<text x="112.9" y="81">• IHLP design. PATENT(S): www.vishay.com/patents</text>
<text x="112.9" y="85.2">• Material</text>
<text x="115.8" y="88.7">please see www.vishay.com/doc?99912</text>
<text x="129.4" y="85.2">categorization:</text>
<text x="152.6" y="85.2">for</text>
<text x="158.7" y="85.2">definitions</text>
<text x="175.5" y="85.2">of</text>
<text x="180.6" y="85.2">compliance</text>
<text x="112.9" y="98.9">• PDA / notebook / desktop / server applications</text>
<text x="112.9" y="103">• High current POL converters</text>
<text x="112.9" y="107.2">• Low profile, high current power supplies</text>
<text x="112.9" y="111.4">• Battery powered devices</text>
<text x="112.9" y="115.5">• DC/DC converters in distributed power systems</text>
<text x="112.9" y="119.7">• DC/DC converter for Field Programmable Gate Array</text>
<text x="115.8" y="123.2">(FPGA)</text>
<text x="18.9" y="253.4">PATENT(S): www.vishay.com/patents</text>
<text x="18.9" y="257.3">This Vishay product is protected by one or more United States and international patents.</text>
</g>
<g font-size="2.8">
<text x="19.9" y="100">INDUCTANCE</text>
<text x="27.9" y="97.2">L</text>
<text x="61.4" y="100">HEAT</text>
<text x="21.4" y="105.7">AT 100 kHz,</text>
<text x="24.7" y="102.8">± 20 %</text>
<text x="41" y="105.7">TYP.</text>
<text x="41" y="102.8">DCR</text>
<text x="49.3" y="105.7">MAX.</text>
<text x="49.8" y="102.8">DCR</text>
<text x="58.2" y="105.7">CURRENT</text>
<text x="59.8" y="102.8">RATING</text>
<text x="74" y="102.8">SATURATION</text>
<text x="76.3" y="105.7">CURRENT</text>
<text x="95.4" y="105.7">SRF</text>
<text x="22.4" y="108.5">0.25 V, 0 A</text>
<text x="26.6" y="111.3">(μH)</text>
<text x="40.6" y="108.5">25 °C</text>
<text x="41" y="111.3">(mΩ)</text>
<text x="49.3" y="108.5">25 °C</text>
<text x="49.7" y="111.3">(mΩ)</text>
<text x="59.5" y="108.5">DC TYP.</text>
<text x="61.8" y="111.3">(A)</text>
<text x="77.6" y="108.5">DC TYP.</text>
<text x="79.9" y="111.3">(A)</text>
<text x="94.3" y="111.3">(MHz)</text>
<text x="95.1" y="108.5">TYP.</text>
<text x="26.6" y="114.8">0.10</text>
<text x="26.6" y="118.2">0.15</text>
<text x="42.2" y="114.8">1.5</text>
<text x="42.2" y="118.2">1.9</text>
<text x="50.9" y="114.8">1.7</text>
<text x="50.9" y="118.2">2.5</text>
<text x="62.4" y="114.8">32.5</text>
<text x="63.6" y="118.2">26</text>
<text x="81.7" y="114.8">60</text>
<text x="81.7" y="118.2">52</text>
<text x="95.8" y="118.2">180</text>
<text x="95.8" y="114.8">400</text>
<text x="26.6" y="121.5">0.20</text>
<text x="26.6" y="124.9">0.22</text>
<text x="42.2" y="121.5">2.4</text>
<text x="42.2" y="124.9">2.5</text>
<text x="50.9" y="121.5">3.0</text>
<text x="50.9" y="124.9">2.8</text>
<text x="63.6" y="121.5">24</text>
<text x="63.6" y="124.9">23</text>
<text x="81.7" y="121.5">41</text>
<text x="81.7" y="124.9">40</text>
<text x="95.8" y="121.5">150</text>
<text x="95.8" y="124.9">126</text>
<text x="26.6" y="128.2">0.33</text>
<text x="26.6" y="131.6">0.47</text>
<text x="42.2" y="128.2">3.5</text>
<text x="43.4" y="131.6">4</text>
<text x="50.9" y="131.6">4.2</text>
<text x="50.9" y="128.2">3.9</text>
<text x="62.4" y="131.6">17.5</text>
<text x="63.6" y="128.2">20</text>
<text x="81.7" y="131.6">26</text>
<text x="81.7" y="128.2">30</text>
<text x="95.8" y="128.2">100</text>
<text x="96.6" y="131.6">75</text>
<text x="26.6" y="134.9">0.68</text>
<text x="43.4" y="134.9">5</text>
<text x="50.9" y="134.9">5.5</text>
<text x="62.4" y="134.9">15.5</text>
<text x="81.7" y="134.9">25</text>
<text x="96.6" y="134.9">62</text>
<text x="26.6" y="138.3">0.82</text>
<text x="27.4" y="141.6">1.0</text>
<text x="42.2" y="138.3">6.7</text>
<text x="43.4" y="141.6">9</text>
<text x="51.3" y="141.6">10</text>
<text x="52.1" y="138.3">8</text>
<text x="63.6" y="138.3">13</text>
<text x="63.6" y="141.6">11</text>
<text x="81.7" y="141.6">22</text>
<text x="81.7" y="138.3">24</text>
<text x="96.6" y="138.3">60</text>
<text x="96.6" y="141.6">55</text>
<text x="27.4" y="145">1.5</text>
<text x="27.4" y="148.4">2.2</text>
<text x="42.6" y="145">14</text>
<text x="42.6" y="148.4">18</text>
<text x="51.3" y="145">15</text>
<text x="51.3" y="148.4">20</text>
<text x="64.4" y="145">9</text>
<text x="64.4" y="148.4">8</text>
<text x="81.7" y="145">18</text>
<text x="81.7" y="148.4">14</text>
<text x="96.6" y="145">40</text>
<text x="96.6" y="148.4">38</text>
<text x="27.4" y="151.7">3.3</text>
<text x="27.4" y="155">4.7</text>
<text x="42.6" y="151.7">28</text>
<text x="42.6" y="155">37</text>
<text x="51.3" y="151.7">30</text>
<text x="51.3" y="155">40</text>
<text x="63.2" y="155">5.5</text>
<text x="64.4" y="151.7">6</text>
<text x="80.5" y="151.7">13.5</text>
<text x="81.7" y="155">10</text>
<text x="96.6" y="151.7">30</text>
<text x="96.6" y="155">25</text>
<text x="27.4" y="158.4">6.8</text>
<text x="27.4" y="161.8">8.2</text>
<text x="42.6" y="158.4">54</text>
<text x="42.6" y="161.8">64</text>
<text x="51.3" y="158.4">60</text>
<text x="51.3" y="161.8">68</text>
<text x="63.2" y="158.4">4.5</text>
<text x="64.4" y="161.8">4</text>
<text x="81.3" y="161.8">7.5</text>
<text x="82.4" y="158.4">8</text>
<text x="96.6" y="161.8">17</text>
<text x="96.6" y="158.4">21</text>
<text x="27.8" y="165.1">10</text>
<text x="41.8" y="165.1">102</text>
<text x="50.6" y="165.1">105</text>
<text x="64.4" y="165.1">3</text>
<text x="81.3" y="165.1">7.0</text>
<text x="96.6" y="165.1">16</text>
<text x="18.9" y="169.5">Notes</text>
<text x="18.9" y="172.7">•</text>
<text x="22.9" y="172.7">All test data is referenced to 25 °C ambient</text>
<text x="18.9" y="175.9">•</text>
<text x="18.9" y="179">•</text>
<text x="22.9" y="175.9">Operating temperature range -55 °C to +125 °C</text>
<text x="22.9" y="179">The part temperature (ambient + temp. rise) should not exceed</text>
<text x="22.9" y="181.9">125 °C under worst case operating conditions. Circuit design,</text>
<text x="22.9" y="184.7">component placement, PWB trace size and thickness, airflow</text>
<text x="22.9" y="187.5">and other cooling provisions all affect the part temperature. Part</text>
<text x="22.9" y="190.3">temperature should be verified in the end application.</text>
<text x="18.9" y="193.5">•</text>
<text x="22.9" y="196.7">DC current (A) that will cause an approximate ΔT of 40 °C</text>
<text x="22.9" y="193.5">Rated operating voltage (across inductor) = 75 V</text>
<text x="22.9" y="199.9">DC current (A) that will cause L to drop approximately 20 %</text>
<text x="21.5" y="214.4">IHLP-2525CZ-01</text>
<text x="57.8" y="214.1">1.0 μH</text>
<text x="93.2" y="214.4">± 20 %</text>
<text x="129.4" y="214.4">ER</text>
<text x="169.3" y="214.4">e3</text>
<text x="27.6" y="219.1">MODEL</text>
<text x="48.2" y="219.1">INDUCTANCE VALUE</text>
<text x="80.1" y="219.1">INDUCTANCE TOLERANCE</text>
<text x="120.3" y="219.1">PACKAGE CODE</text>
<text x="146.8" y="219.4">JEDEC</text>
<text x="158.2" y="219.4">LEAD (Pb)-FREE STANDARD</text>
<text x="25.7" y="236.3">I</text>
<text x="34.7" y="236.3">H</text>
<text x="44.6" y="236.3">L</text>
<text x="54.1" y="236.3">P</text>
<text x="63.9" y="236.3">2</text>
<text x="73.5" y="236.3">5</text>
<text x="83.1" y="236.3">2</text>
<text x="92.7" y="236.3">5</text>
<text x="102.1" y="236.3">C</text>
<text x="111.8" y="236.3">Z</text>
<text x="121.5" y="236.3">E</text>
<text x="131" y="236.3">R</text>
<text x="140.8" y="236.3">1</text>
<text x="150.2" y="236.3">R</text>
<text x="160.1" y="236.3">0</text>
<text x="169.2" y="236.3">M</text>
<text x="179.3" y="236.3">0</text>
<text x="189" y="236.3">1</text>
<text x="28.4" y="244">PRODUCT FAMILY</text>
<text x="85.7" y="244">SIZE</text>
<text x="120.6" y="244">PACKAGE</text>
<text x="142.2" y="244">INDUCTANCE</text>
<text x="167.4" y="244">TOL.</text>
<text x="180" y="244">SERIES</text>
<text x="123.3" y="247.1">CODE</text>
<text x="146.8" y="247.1">VALUE</text>
<text x="18.9" y="263.3">Revision: 07-Jun-17</text>
<text x="107.2" y="263.6">1</text>
<text x="163.6" y="263.3">Document Number: 34104</text>
<text x="72.3" y="267.1">For technical questions, contact: magnetics@vishay.com</text>
<text x="26.5" y="271">THIS DOCUMENT IS SUBJECT TO CHANGE WITHOUT NOTICE. THE PRODUCTS DESCRIBED HEREIN AND THIS DOCUMENT</text>
<text x="50.9" y="273.8">ARE SUBJECT TO SPECIFIC DISCLAIMERS, SET FORTH AT www.vishay.com/doc?91000</text>
</g>
<text font-size="2.6" fill="#050504" x="18.9" y="80.7">Models</text>
<g font-size="2.5" fill="#231f20">
<text x="132.7" y="137.8">0.255 ± 0.010</text>
<text x="132.6" y="140.7">[6.47 ± 0.254]</text>
<text x="163.4" y="145">Typical Pad Layout (Min.)</text>
<text x="114.8" y="153.7">[6.47 ± 0.254]</text>
<text x="114.9" y="151.2">0.255 ± 0.010</text>
<text x="151.1" y="151.4">0.125 ± 0.01</text>
<text x="151.7" y="153.9">[3.18 ± 0.3]</text>
<text x="187.4" y="154.1">[3.429]</text>
<text x="188.2" y="151.7">0.135</text>
<text x="171.8" y="159.4">[3.429]</text>
<text x="172.6" y="156.9">0.135</text>
<text x="171.8" y="166.4">[8.255]</text>
<text x="172.6" y="164">0.325</text>
<text x="132.9" y="171.9">[6.86 ± 0.381]</text>
<text x="133" y="169.4">0.270 ± 0.015</text>
<text x="152.7" y="183.4">0.118 [3.0] Max.</text>
<text x="124.2" y="193">0.050 ± 0.012</text>
<text x="124.8" y="195.4">[1.27 ± 0.30]</text>
</g>
<g font-size="2.1" fill="#050504">
<text x="19" y="82.8">Available</text>
<text x="35.8" y="82.8">Available</text>
</g>
<g font-size="2.1">
<text x="29.6" y="97.7">0</text>
<text x="66" y="110.4">(1)</text>
<text x="84.1" y="110.4">(2)</text>
<text x="18.9" y="195.8">(1)</text>
<text x="18.9" y="199">(2)</text>
<text x="61.9" y="200.4">0</text>
<text x="155.8" y="218.5">®</text>
</g>
<text font-size="2" fill="#050504" x="35.7" y="80.7">Design Tools</text>
</svg>
